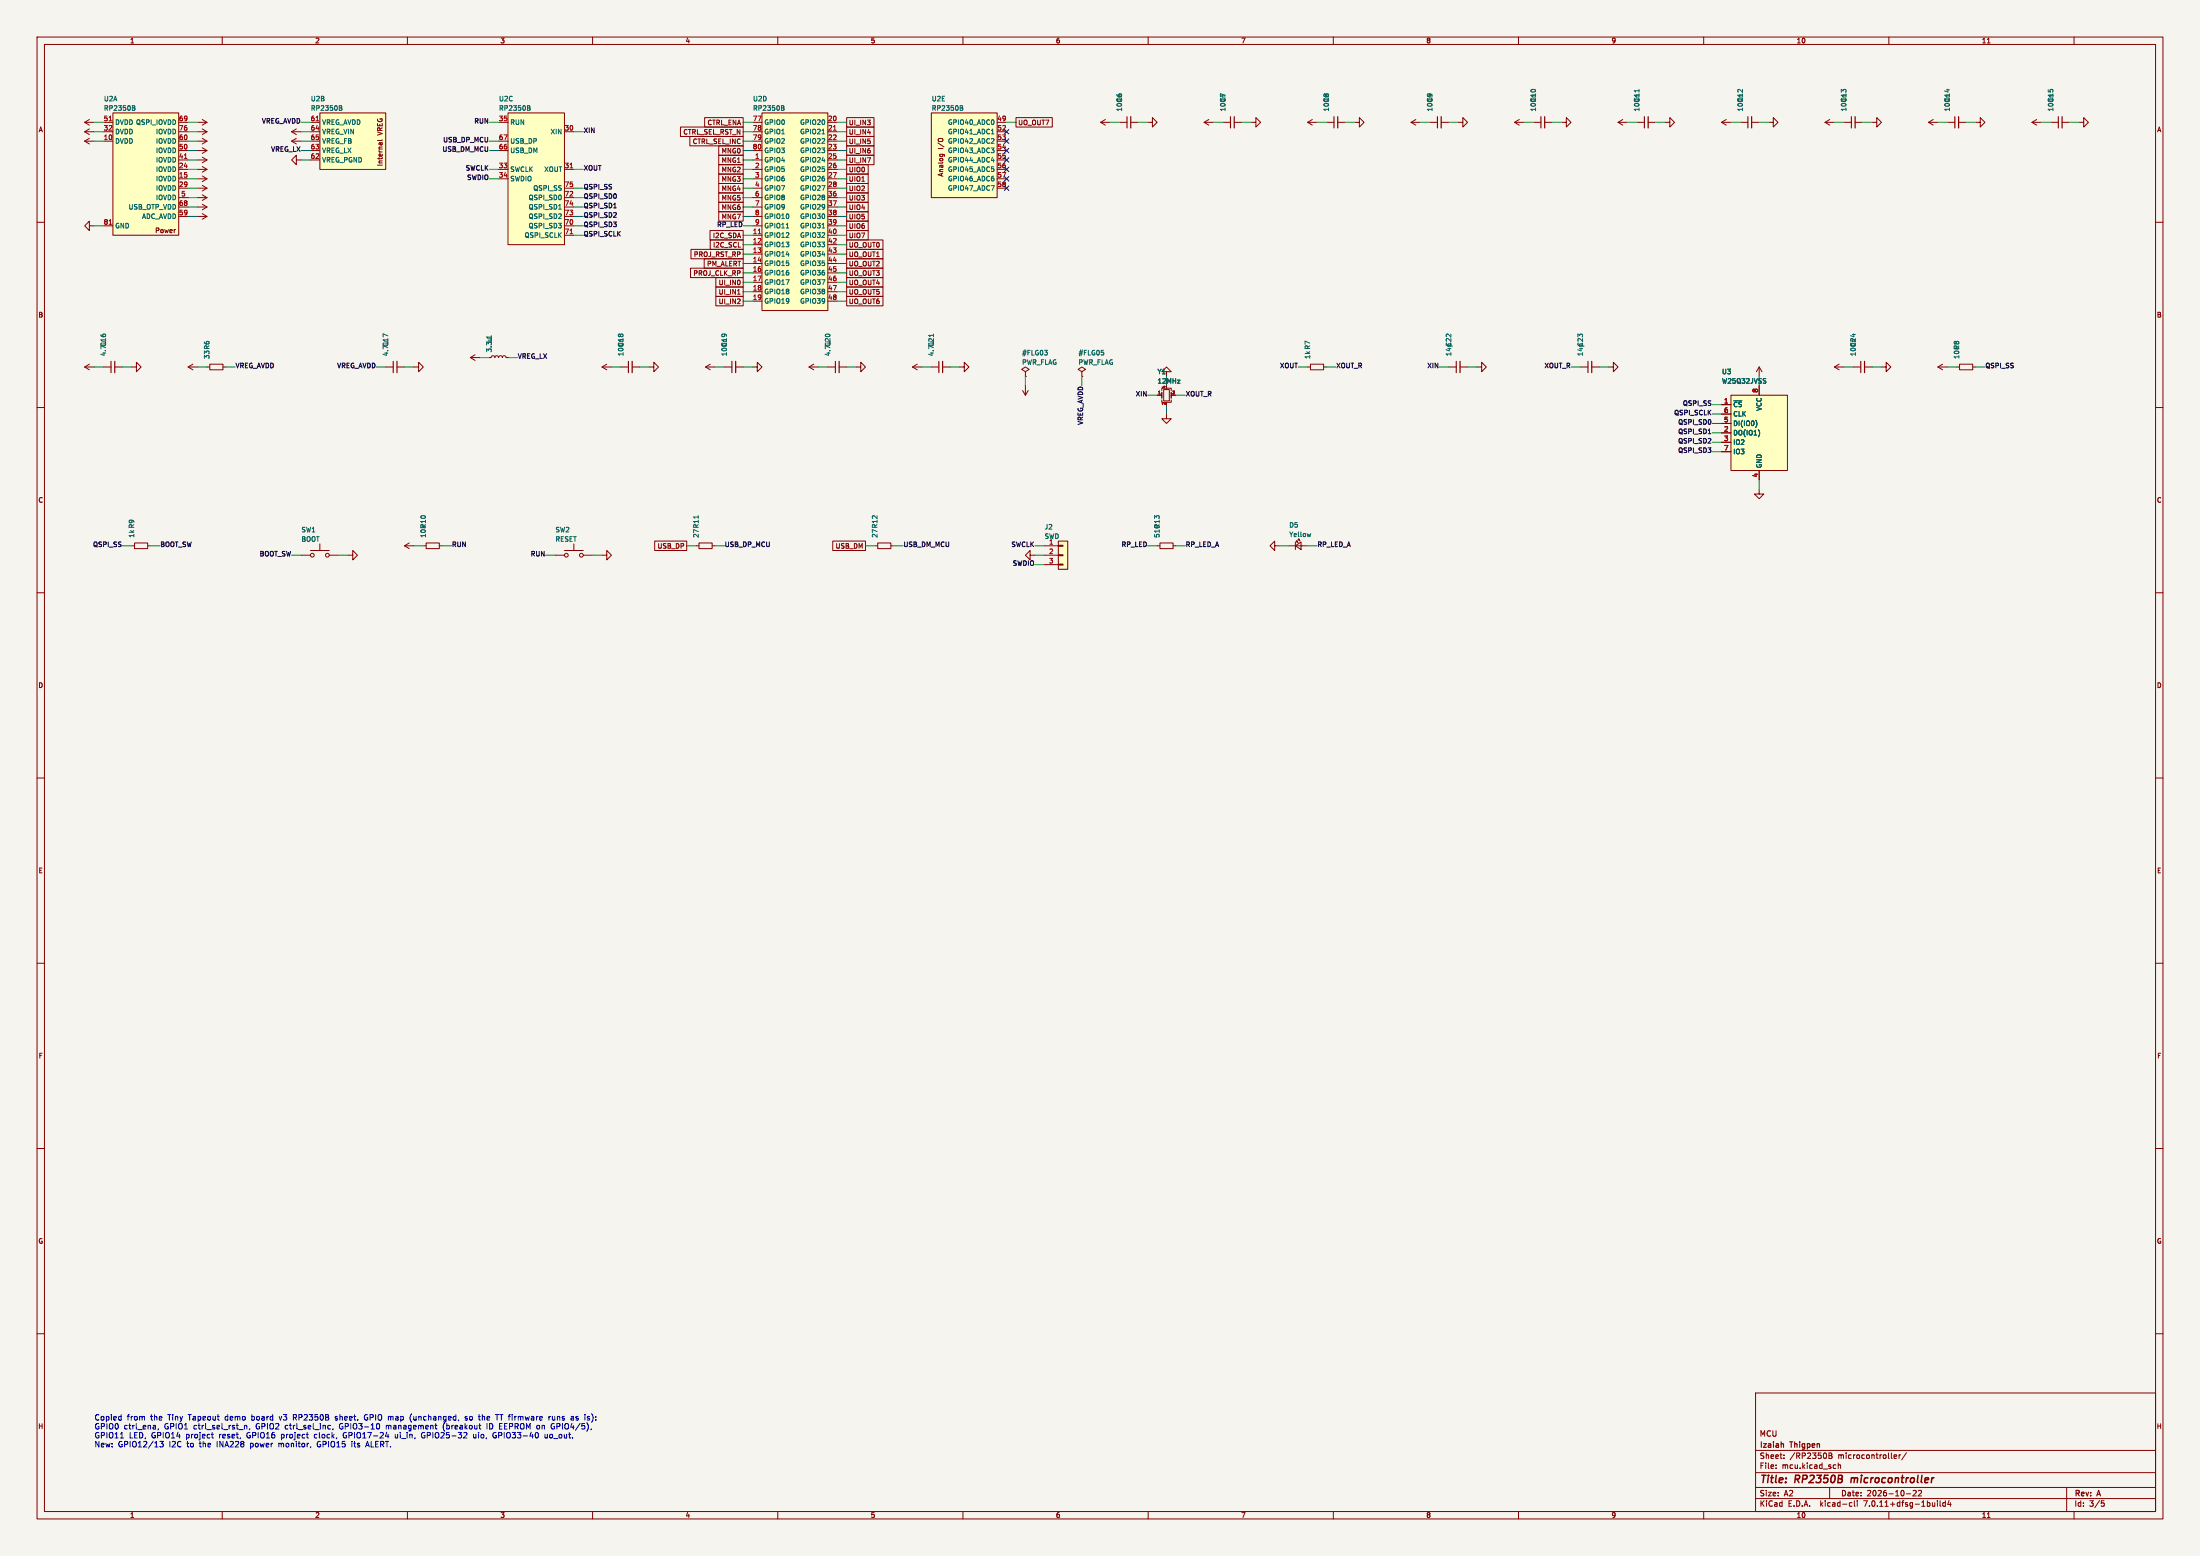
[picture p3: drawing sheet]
<svg xmlns="http://www.w3.org/2000/svg" width="594mm" height="420mm" viewBox="0 0 594 420" stroke-linecap="round" stroke-linejoin="round" font-family="sans-serif">
<path d="M0 0h594v420h-594z" fill="#f5f4ef" stroke="#f5f4ef" stroke-width=".27"/>
<g fill="none" stroke="#840000" stroke-width=".27">
<path d="M10 10h574v400h-574zM12 12h570v396h-570zM60 10v2M110 10v2M160 10v2M210 10v2M260 10v2M310 10v2M360 10v2M410 10v2M460 10v2M510 10v2"/>
<path d="M536.6 11.6h.7M560 10v2M22.9 33h2.5M22.9 35.6h2.5M22.9 38.1h2.5M22.9 38.1l1.2 .8M22.9 33l1.2 .8M22.9 35.6l1.2 .7M24.1 37.3l-1.2 .8M24.1 32.3l-1.2 .7M24.1 34.8l-1.2 .8M27.9 33h2.6"/>
<path d="M27.9 35.6h2.6M27.9 38.1h2.6M30.5 30.5h17.8v33h-17.8zM48.3 33h2.5M48.3 35.6h2.5M48.3 38.1h2.5M53.3 33h2.6M53.3 35.6h2.6M53.3 38.1h2.6M54.6 34.8l1.3 .8M54.6 37.3l1.3 .8M54.6 32.3l1.3 .7"/>
<path d="M54.6 39.9l1.3 .7M55.9 35.6l-1.3 .7M55.9 38.1l-1.3 .8M55.9 33l-1.3 .8M78.7 35.6h2.6M78.7 38.1h2.6M78.7 35.6l1.3 .7M78.7 38.1l1.3 .8M80 34.8l-1.3 .8M80 37.3l-1.3 .8M83.8 33h2.6M83.8 35.6h2.6"/>
<path d="M83.8 38.1h2.6M86.4 30.5h17.7v15.2h-17.7zM102.7 38.5v.2M103.1 38.5l.1 .2M103.2 38.5h-.7l-.2 .2M103.2 37.7l-.2 .2h-1.1M134.6 33h2.6M134.6 38.1h2.6M137.2 30.5h15.2v35.5h-15.2zM152.4 35.6h2.5M183.7 34.3h17v2.5h-17zM186.3 36.8h14.4v2.6h-14.4z"/>
<path d="M190.3 31.8h10.4v2.5h-10.4zM194.1 39.4h6.6v2.5h-6.6zM203.2 33h2.5M203.2 35.6h2.5M203.2 38.1h2.5M205.7 30.5h17.8v53.3h-17.8zM223.5 33h2.6M223.5 35.6h2.6M223.5 38.1h2.6M228.6 39.4h7.4v2.5h-7.4zM228.6 31.8h7.4v2.5h-7.4zM228.6 34.3h7.4v2.5h-7.4z"/>
<path d="M228.6 36.8h7.4v2.6h-7.4zM251.5 30.5h17.7v22.8h-17.7zM253.5 37.4h.9M269.2 33h2.6M269.2 35.6h2.6M269.2 38.1h2.6M274.3 31.8h9.8v2.5h-9.8zM297.2 33h2.5M297.2 33l1.2 .8M298.4 32.3l-1.2 .7M302.3 33h2M305.3 33h2"/>
<path d="M309.9 33h1.2v-1.2l1.3 1.2-1.3 1.3v-1.3M325.1 33h2.6M325.1 33l1.3 .8M326.4 32.3l-1.3 .7M330.2 33h2M333.2 33h2.1M337.8 33h1.3v-1.2l1.3 1.2-1.3 1.3v-1.3M353.1 33h2.5M353.1 33l1.2 .8M354.3 32.3l-1.2 .7M358.1 33h2.1M361.2 33h2"/>
<path d="M365.8 33h1.2v-1.2l1.3 1.2-1.3 1.3v-1.3M381 33h2.5M381 33l1.3 .8M382.3 32.3l-1.3 .7M386.1 33h2M389.1 33h2.1M393.7 33h1.3v-1.2l1.2 1.2-1.2 1.3v-1.3M408.9 33l1.3 .8M408.9 33h2.6M410.2 32.3l-1.3 .7M414 33h2.1M417.1 33h2"/>
<path d="M421.6 33h1.3v-1.2l1.3 1.2-1.3 1.3v-1.3M436.9 33h2.5M436.9 33l1.2 .8M438.1 32.3l-1.2 .7M442 33h2M445 33h2M449.6 33h1.2v-1.2l1.3 1.2-1.3 1.3v-1.3M464.8 33h2.6M464.8 33l1.3 .8M466.1 32.3l-1.3 .7M469.9 33h2M472.9 33h2.1"/>
<path d="M477.5 33h1.3v-1.2l1.3 1.2-1.3 1.3v-1.3M492.8 33h2.5M492.8 33l1.2 .8M494 32.3l-1.2 .7M497.8 33h2.1M500.9 33h2M505.5 33h1.2v-1.2l1.3 1.2-1.3 1.3v-1.3M520.7 33h2.5M520.7 33l1.3 .8M522 32.3l-1.3 .7M525.8 33h2M528.8 33h2.1"/>
<path d="M533.4 33h1.3v-1.2l1.2 1.2-1.2 1.3v-1.3M548.6 33h2.6M548.6 33l1.3 .8M549.9 32.3l-1.3 .7M553.7 33h2.1M556.8 33h2M561.3 33h1.3v-1.2l1.3 1.2-1.3 1.3v-1.3M10 60h2M48.3 43.2h2.5M48.3 45.7h2.5M48.3 40.6h2.5M48.3 48.3h2.5"/>
<path d="M48.3 50.8h2.5M48.3 53.3h2.5M48.3 55.9h2.5M48.3 58.4h2.5M53.3 43.2h2.6M53.3 45.7h2.6M53.3 40.6h2.6M53.3 48.3h2.6M53.3 50.8h2.6M53.3 53.3h2.6M53.3 55.9h2.6M53.3 58.4h2.6"/>
<path d="M54.6 57.7l1.3 .7M54.6 55.1l1.3 .8M54.6 52.6l1.3 .7M54.6 50l1.3 .8M54.6 45l1.3 .7M54.6 47.5l1.3 .8M54.6 42.4l1.3 .8M55.9 58.4l-1.3 .8M55.9 55.9l-1.3 .7M55.9 53.3l-1.3 .8M55.9 50.8l-1.3 .8M55.9 45.7l-1.3 .8"/>
<path d="M55.9 48.3l-1.3 .7M55.9 43.2l-1.3 .7M55.9 40.6l-1.3 .8M80 43.2v-1.3l-1.3 1.3 1.3 1.3v-1.3h1.3M83.8 43.2h2.6M83.8 40.6h2.6M134.6 45.7h2.6M134.6 40.6h2.6M134.6 48.3h2.6M152.4 45.7h2.5M152.4 50.8h2.5M152.4 53.3h2.5"/>
<path d="M152.4 55.9h2.5M152.4 58.4h2.5M194.1 47h6.6v2.5h-6.6zM194.1 49.5h6.6v2.6h-6.6zM194.1 52.1h6.6v2.5h-6.6zM194.1 44.5h6.6v2.5h-6.6zM194.1 54.6h6.6v2.6h-6.6zM194.1 41.9h6.6v2.6h-6.6zM194.1 57.2h6.6v2.5h-6.6zM203.2 43.2h2.5M203.2 45.7h2.5M203.2 40.6h2.5"/>
<path d="M203.2 48.3h2.5M203.2 50.8h2.5M203.2 53.3h2.5M203.2 55.9h2.5M203.2 58.4h2.5M223.5 43.2h2.6M223.5 45.7h2.6M223.5 40.6h2.6M223.5 48.3h2.6M223.5 50.8h2.6M223.5 53.3h2.6M223.5 55.9h2.6"/>
<path d="M223.5 58.4h2.6M228.6 49.5h5.8v2.6h-5.8zM228.6 47h5.8v2.5h-5.8zM228.6 52.1h5.8v2.5h-5.8zM228.6 54.6h5.8v2.6h-5.8zM228.6 57.2h5.8v2.5h-5.8zM228.6 59.7h5.8v2.5h-5.8zM228.6 41.9h7.4v2.6h-7.4zM228.6 44.5h5.8v2.5h-5.8zM253.7 41.7h1.1l.2 .2M253.8 41.7l-.1 .3M254.5 41.7l.1 .3"/>
<path d="M269.2 43.2h2.6M269.2 45.7h2.6M269.2 40.6h2.6M269.2 48.3h2.6M269.2 50.8h2.6M582 60h2M24.1 61v-1.3l-1.2 1.3 1.2 1.2v-1.2h1.3M27.9 61h2.6M152.4 63.5h2.5M152.4 61h2.5M186.4 72.4h14.3v2.5h-14.3zM186.6 67.3h14.1v2.6h-14.1z"/>
<path d="M190.1 69.9h10.6v2.5h-10.6zM191.7 62.2h9v2.6h-9zM191.8 64.8h8.9v2.5h-8.9zM193.3 74.9h7.4v2.6h-7.4zM193.3 77.5h7.4v2.5h-7.4zM199.1 79.4h.7M203.2 63.5h2.5M203.2 66h2.5M203.2 68.6h2.5M203.2 71.1h2.5M203.2 73.7h2.5M203.2 76.2h2.5"/>
<path d="M203.2 78.7h2.5M203.2 61h2.5M223.5 63.5h2.6M223.5 66h2.6M223.5 68.6h2.6M223.5 71.1h2.6M223.5 73.7h2.6M223.5 76.2h2.6M223.5 78.7h2.6M223.5 61h2.6M228.6 74.9h9.8v2.6h-9.8zM228.6 62.2h5.8v2.6h-5.8z"/>
<path d="M228.6 64.8h9.8v2.5h-9.8zM228.6 67.3h9.8v2.6h-9.8zM228.6 77.5h9.8v2.5h-9.8zM228.6 72.4h9.8v2.5h-9.8zM228.6 69.9h9.8v2.5h-9.8zM22.9 99.1h2.5M22.9 99.1l1.2 .7M24.1 98.3l-1.2 .8M27.9 99.1h2.1M31 99.1h2M35.6 99.1h1.2v-1.3l1.3 1.3-1.3 1.2v-1.2M50.8 99.1l1.3 .7"/>
<path d="M50.8 99.1h2.5M52.1 98.3l-1.3 .8M55.9 99.1h.7M56.6 98.3h3.6v1.5h-3.6zM60.2 99.1h.8M104.1 99.1h2.1M107.2 99.1h2M111.8 99.1h1.2v-1.3l1.3 1.3-1.3 1.2v-1.2M127 96.5l1.3 .8M127 96.5h2.5M128.3 95.8l-1.3 .7M132.1 96.5h.5l.1-.3 .4-.2 .3 .1 .2 .4 .2-.3 .3-.2 .4 .1 .1 .4 .2-.3 .3-.2 .4 .1 .1 .4 .2-.3 .3-.2 .4 .1 .2 .4h.5"/>
<path d="M162.6 99.1h2.5M162.6 99.1l1.2 .7M163.8 98.3l-1.2 .8M167.6 99.1h2.1M170.7 99.1h2M175.3 99.1h1.2v-1.3l1.3 1.3-1.3 1.2v-1.2M190.5 99.1h2.5M190.5 99.1l1.3 .7M191.8 98.3l-1.3 .8M193.3 80h7.4v2.6h-7.4zM195.6 99.1h2M198.6 99.1h2.1"/>
<path d="M203.2 99.1h1.3v-1.3l1.2 1.3-1.2 1.2v-1.2M203.2 81.3h2.5M218.4 99.1h2.6M218.4 99.1l1.3 .7M219.7 98.3l-1.3 .8M223.5 99.1h2.1M223.5 81.3h2.6M226.6 99.1h2M228.6 80h9.8v2.6h-9.8zM231.1 99.1h1.3v-1.3l1.3 1.3-1.3 1.2v-1.2M246.4 99.1h2.5M246.4 99.1l1.2 .7"/>
<path d="M247.6 98.3l-1.2 .8M251.5 99.1h2M254.5 99.1h2M259.1 99.1h1.2v-1.3l1.3 1.3-1.3 1.2v-1.2M353.1 99.1h.7M353.8 98.3h3.6v1.5h-3.6zM357.4 99.1h.7M391.2 99.1h2M394.2 99.1h2M398.8 99.1h1.2v-1.3l1.3 1.3-1.3 1.2v-1.2M426.7 99.1h2.1M429.8 99.1h2"/>
<path d="M434.3 99.1h1.3v-1.3l1.3 1.3-1.3 1.2v-1.2M475 99.1l-.8 1.2M475 99.1v2.5M475 99.1l.7 1.2M495.3 99.1h2.5M495.3 99.1l1.3 .7M496.6 98.3l-1.3 .8M500.4 99.1h2M503.4 99.1h2.1M508 99.1h1.3v-1.3l1.2 1.3-1.2 1.2v-1.2M523.2 99.1h2.6M523.2 99.1l1.3 .7"/>
<path d="M524.5 98.3l-1.3 .8M528.3 99.1h.8M529.1 98.3h3.5v1.5h-3.5zM532.6 99.1h.8M10 110h2M276.1 105.4l.8 1.3M276.9 100.3l1-.6-1-.6-1.1 .6 1.1 .6v1.3M276.9 101.6h.1M276.9 104.1v2.6M277.6 105.4l-.7 1.3M292.1 100.3l1-.6-1-.6-1 .6 1 .6v1.3M292.1 101.6h.1"/>
<path d="M312.4 106.7h1.3M313.7 108v.6h2.5v-.6M313.7 105.4v-.6h2.5v.6M314.2 105.2h1.5v3h-1.5zM315 111.8v1.2h1.2l-1.2 1.3-1.3-1.3h1.3M315 100.3h1.2l-1.2-1.2-1.3 1.2h1.3v1.3M316.2 106.7h1.3M464.8 109.2h2.6M464.8 116.8h2.6M464.8 119.4h2.6M464.8 114.3h2.6M464.8 111.8h2.6"/>
<path d="M467.4 106.7h15.2v20.3h-15.2zM475 104.1v2.6M582 110h2M464.8 121.9h2.6M475 132.1v1.3h1.2l-1.2 1.2-1.3-1.2h1.3M475 127v2.5M10 160h2M35.6 147.3h.7M36.3 146.6h3.6v1.5h-3.6zM39.9 147.3h.7M81.3 149.9h2.5M83.8 148.6h5.1"/>
<path d="M86.4 146.8v1.8M88.9 149.9h2.5M94 149.9h1.2v-1.3l1.3 1.3-1.3 1.2v-1.2M109.2 147.3h2.6M109.2 147.3l1.3 .8M110.5 146.6l-1.3 .7M114.3 147.3h.8M115.1 146.6h3.5v1.5h-3.5zM118.6 147.3h.8M149.9 149.9h2.5M152.4 148.6h5.1M154.9 146.8v1.8"/>
<path d="M157.5 149.9h2.5M162.6 149.9h1.2v-1.3l1.3 1.3-1.3 1.2v-1.2M176.8 146.1h8.6v2.5h-8.6zM188 147.3h.7M188.7 146.6h3.6v1.5h-3.6zM192.3 147.3h.7M224.8 146.1h8.9v2.5h-8.9zM236.2 147.3h.8M237 146.6h3.5v1.5h-3.5zM240.5 147.3h.8M278.1 149.9v-1.3l-1.2 1.3 1.2 1.2v-1.2h1.3M281.9 147.3h3.8"/>
<path d="M281.9 149.9h3.8M281.9 152.4h3.8M285.7 152.3h1.3v.2h-1.3zM285.7 149.7h1.3v.3h-1.3zM285.7 147.2h1.3v.2h-1.3zM285.7 146.1h2.6v7.6h-2.6zM312.4 147.3h.8M313.2 146.6h3.5v1.5h-3.5zM316.7 147.3h.8M344.2 147.3v-1.2l-1.3 1.2 1.3 1.3v-1.3h1.2M348 147.3h5.1M349.8 147.3l1.5-1v2z"/>
<path d="M349.8 146.3v2M350 146.3v-.2h.3h-.3l.5 .5M350.5 145.8v-.3h.3h-.3l.5 .6M582 160h2M10 210h2M582 210h2M10 260h2M582 260h2M10 310h2M582 310h2M10 360h2M474 376h108v32h-108z"/>
<path d="M582 360h2M474 397.5h108M474 391.5h108M479.5 396.2v.2M479.5 395.4v.2M481.7 393.5v.2M481.7 392.7v.2M493.8 392.2h.5l.3 .3-.3 .4 .3 .1 .1 .4-.3 .3h-.6zM493.8 392.9h.5M495.2 395.4h.5M495.7 396.3l-.5 .1M496.3 395.5l.6-.1 .1 1"/>
<path d="M496.3 394.9v1.5M511.4 393.2l.7-.2-.1-.3h-.4l-.2 .2 .1 .7h.5M512.7 392.7v1M513.2 392.7l-.5 .3M514.7 392.1l-1.2 1.9M60 408v2M110 408v2M160 408v2M210 408v2M260 408v2M310 408v2M360 408v2"/>
<path d="M410 408v2M460 408v2M474 404.5h108M474 401.5h108M494 401.5v3M499.6 405.6h.4M500 406.5l-.4 .1M500.7 405.1v1.3l.2 .2M501.5 405.1v.1M501.5 405.6v1M510 408v2M514.7 403.2h1.2"/>
<path d="M516.5 402.4l.6-.1 .3 .4-.9 1.1h.9M518 402.4l.5-.1 .3 .4-.9 1.1h.9M523.1 405.1v.1M523.1 405.6v1M523.8 405.1v1.3l.2 .2M525.2 405.6h-.4l-.3 .3 .2 .6h.5M525.2 405.1v1.5M526.2 405l-.3 1.1h.9M526.6 405.6v1M536.6 409.6h.7M558 401.5v6.5M560 408v2"/>
<path d="M567.4 405.1h.7M567.5 405.6h.4l.3 .3-.2 .6-.5 .1"/>
<circle cx="84.3" cy="149.9" r=".51"/>
<circle cx="88.4" cy="149.9" r=".51"/>
<circle cx="152.9" cy="149.9" r=".51"/>
<circle cx="157" cy="149.9" r=".51"/>
</g>
<path d="M499.9 398.9l-.2 1.3" fill="none" stroke="#840000" stroke-width=".4"/>
<g fill="none" stroke="#840000" stroke-width=".3">
<path d="M304.3 31.5v3M332.2 31.5v3M360.2 31.5v3M388.1 31.5v3M416.1 31.5v3M444 31.5v3M471.9 31.5v3M499.9 31.5v3M527.8 31.5v3M555.8 31.5v3M30 97.5v3.1M106.2 97.5v3.1"/>
<path d="M169.7 97.5v3.1M197.6 97.5v3.1M225.6 97.5v3.1M253.5 97.5v3.1M393.2 97.5v3.1M428.8 97.5v3.1M502.4 97.5v3.1M481.3 389.7l.3 .2v.8"/>
</g>
<g fill="none" stroke="#840000" stroke-width=".33">
<path d="M305.3 31.5v3M333.2 31.5v3M361.2 31.5v3M389.1 31.5v3M417.1 31.5v3M445 31.5v3M472.9 31.5v3M500.9 31.5v3M528.8 31.5v3M556.8 31.5v3M31 97.5v3.1M107.2 97.5v3.1"/>
<path d="M170.7 97.5v3.1M198.6 97.5v3.1M226.6 97.5v3.1M254.5 97.5v3.1M394.2 97.5v3.1M429.8 97.5v3.1M503.4 97.5v3.1"/>
</g>
<g fill="#ffffc2" stroke="#ffffc2" stroke-width=".27">
<path d="M467.4 106.7h15.2v20.3h-15.2z"/>
<path d="M285.7 146.1h2.6v7.6h-2.6z"/>
<path d="M205.7 30.5h17.8v53.3h-17.8z"/>
<path d="M251.5 30.5h17.7v22.8h-17.7z"/>
<path d="M137.2 30.5h15.2v35.5h-15.2z"/>
<path d="M86.4 30.5h17.7v15.2h-17.7z"/>
<path d="M30.5 30.5h17.8v33h-17.8z"/>
</g>
<g fill="none" stroke="#006464" stroke-width=".27">
<path d="M35.7 28.5l.6 .1 .1 .3-.2 .2M35.7 29.1h.5M36.2 29.1l.3 .3-.1 .3-.7 .1M91.6 28.5l.6 .1 .1 .3-.3 .2M91.6 29.1h.4M92 29.1l.3 .3v.3l-.7 .1M142.4 28.5l.6 .1 .1 .3-.3 .2M142.4 29.1h.4M142.8 29.1l.3 .3v.3l-.7 .1M211 28.5l.6 .1 .1 .3-.3 .2M211 29.1h.4M211.4 29.1l.3 .3v.3l-.7 .1"/>
<path d="M221.9 36.1h.8M259.3 28.5l.6 .1v.3l-.2 .2M259.3 29.1h.4M259.7 29.1l.3 .3-.1 .3-.6 .1M267.7 36.1h.7M442.5 24.1v.8M150.8 56.5h.7M212.3 61.5h.7M221.9 61.5h.8M252 90.2v.7M474.1 113.5a1.49 1.49 0 0 1 0 1.8M475 116.5v.9"/>
<path d="M476.6 102.2h.2M476.7 103v.3M188.5 139.2v.7M353.9 144l-.2 .9"/>
</g>
<path d="M29.5 32.6h.7M85.3 32.6h.8M225 35.1h.8M49.8 42.8h.7M153.9 45.3h.7M29.5 60.5h.7M153.9 63.1h.7M204.7 63.1h.7" fill="none" stroke="#a90000" stroke-width=".27"/>
<path d="M313.7 105.9v1.5M316.2 105.9v1.5" fill="none" stroke="#840000" stroke-width=".38"/>
<path d="M165.7 56.1h.7M461.2 117.1h.7" fill="none" stroke="#0f0f0f" stroke-width=".27"/>
<g fill="none" stroke="#0000c2" stroke-width=".27">
<path d="M32.5 388.1h.9M32.6 382.3l.1 .1M32.7 381.8v1.5M32.7 383.2l-.1 .1M41.9 384.8l.1 .9M42 385.7h-.1M42 385.1l-.1 .1M42.8 385.7l-.2 .2M44.1 389.1l-.5 .5 .4 .2v.6l-.2 .2-.7-.2M57.3 387.9l.3 .2M66 384.7v1M66 384.9l.6-.1v.9"/>
<path d="M67.4 385.7l-.1 .2M75.3 389.6v1M75.4 382.3l.3 1M75.4 389.6l-.1 .1M79.2 382.6h.6M79.8 381.8h-.6v1.5M84.9 387.3v.7M85.7 389.4l-.1 .5 .3 .6M88.8 384.7l.4 .1M89.2 385.7h-.4M89.9 385.7l-.1 .2M90.5 383.2l.4 .1"/>
<path d="M90.9 382.3l-.4 .2 .1 .2 .3 .1M92.8 386.9l-.2 .6 .3 .6M95 389.6v1M98.7 390.6l.5-1.5 .5 1.5M98.9 390.1h.7M99.1 381.8a.75 .75 0 0 0-.8 .7 .75 .75 0 0 0 .7 .8M102.5 384.8l-.1 .6-.3 .3M104.1 387.6h.9M104.3 384.7v1M104.4 384.8l-.1 .1M104.8 387.1v1M106.7 387.1v.8l.4 .2"/>
<path d="M110.8 383.2l.3 .7M111.1 381.6l-.3 .6M113.8 387.3l.1 .6 .5 .2M117.7 385.7h.3M119.7 384.7l-.1 .6 .3 .7M126.1 382.4l-.3-.1-.2 .2v.2l.5 .2v.3h-.5M127.9 387.1v1l.6-.1M128.5 387.1v1M129.4 381.8v1.3M130.2 381.8v1.5M130.4 382.3l-.2 .2M131.5 384.2v1.5"/>
<path d="M133.2 386.9a.7 .7 0 0 0-.1 .9 .7 .7 0 0 0 .9 .2M133.7 387.5h.3M134.9 381.8h.9M147.1 387.1l.1 1 .6-.1M147.8 387.1v1M148.2 382.3v1M148.6 382.3l-.4 .3M149.1 384.3h.5M149.1 382.3l.1 .9h.6M149.4 385.1h.3M149.7 385.6l-.6 .1M149.8 382.3v1"/>
<path d="M155.5 383.2h.6M156.1 382.4l-.4-.1-.2 .2 .1 .2 .5 .2M157.9 381.8v.1M157.9 381.8l.1 .1M157.9 381.8v.2M159.7 381.6l.2 .3M159.9 383.6l-.2 .3"/>
</g>
<g fill="none" stroke="#009600" stroke-width=".27">
<path d="M25.4 33h2.5M25.4 38.1h2.5M25.4 35.6h2.5M50.8 33h2.5M50.8 38.1h2.5M50.8 35.6h2.5M81.3 33h2.5M81.3 38.1h2.5M81.3 35.6h2.5M132.1 33h2.5M132.1 38.1h2.5M154.9 35.6h2.6"/>
<path d="M200.7 33h2.5M200.7 38.1h2.5M200.7 35.6h2.5M226.1 33h2.5M226.1 38.1h2.5M226.1 35.6h2.5M271.8 33h2.5M299.7 33h2.6M307.3 33h2.6M327.7 33h2.5M335.3 33h2.5M355.6 33h2.5"/>
<path d="M363.2 33h2.6M383.5 33h2.6M391.2 33h2.5M411.5 33h2.5M419.1 33h2.5M439.4 33h2.6M447 33h2.6M467.4 33h2.5M475 33h2.5M495.3 33h2.5M502.9 33h2.6M523.2 33h2.6"/>
<path d="M530.9 33h2.5M551.2 33h2.5M558.8 33h2.5M50.8 40.6h2.5M50.8 48.3h2.5M50.8 43.2h2.5M50.8 45.7h2.5M50.8 53.3h2.5M50.8 50.8h2.5M50.8 55.9h2.5M50.8 58.4h2.5M81.3 40.6h2.5"/>
<path d="M81.3 43.2h2.5M132.1 40.6h2.5M132.1 48.3h2.5M132.1 45.7h2.5M154.9 45.7h2.6M154.9 53.3h2.6M154.9 50.8h2.6M154.9 55.9h2.6M154.9 58.4h2.6M200.7 40.6h2.5M200.7 48.3h2.5M200.7 43.2h2.5"/>
<path d="M200.7 45.7h2.5M200.7 53.3h2.5M200.7 50.8h2.5M200.7 55.9h2.5M200.7 58.4h2.5M226.1 40.6h2.5M226.1 48.3h2.5M226.1 43.2h2.5M226.1 45.7h2.5M226.1 53.3h2.5M226.1 50.8h2.5M226.1 55.9h2.5"/>
<path d="M226.1 58.4h2.5M25.4 61h2.5M154.9 61h2.6M154.9 63.5h2.6M200.7 68.6h2.5M200.7 71.1h2.5M200.7 73.7h2.5M200.7 76.2h2.5M200.7 78.7h2.5M200.7 61h2.5M200.7 66h2.5M200.7 63.5h2.5"/>
<path d="M226.1 68.6h2.5M226.1 71.1h2.5M226.1 73.7h2.5M226.1 76.2h2.5M226.1 78.7h2.5M226.1 61h2.5M226.1 66h2.5M226.1 63.5h2.5M25.4 99.1h2.5M33 99.1h2.6M53.3 99.1h2.6M61 99.1h2.5"/>
<path d="M101.6 99.1h2.5M109.2 99.1h2.6M129.5 96.5h2.6M137.2 96.5h2.5M165.1 99.1h2.5M172.7 99.1h2.6M193 99.1h2.6M200.7 99.1h2.5M200.7 81.3h2.5M221 99.1h2.5M226.1 81.3h2.5M228.6 99.1h2.5"/>
<path d="M248.9 99.1h2.6M256.5 99.1h2.6M350.5 99.1h2.6M358.1 99.1h2.6M388.6 99.1h2.6M396.2 99.1h2.6M424.2 99.1h2.5M431.8 99.1h2.5M497.8 99.1h2.6M505.5 99.1h2.5M525.8 99.1h2.5M533.4 99.1h2.5"/>
<path d="M276.9 101.6v2.5M292.1 101.6v2.5M309.9 106.7h2.5M315 101.6v2.5M315 109.2v2.6M317.5 106.7h2.5M462.3 109.2h2.5M462.3 114.3h2.5M462.3 111.8h2.5M462.3 116.8h2.5M462.3 119.4h2.5M475 101.6v2.5"/>
<path d="M462.3 121.9h2.5M475 129.5v2.6M33 147.3h2.6M40.6 147.3h2.6M78.7 149.9h2.6M91.4 149.9h2.6M111.8 147.3h2.5M119.4 147.3h2.5M147.3 149.9h2.6M160 149.9h2.6M185.4 147.3h2.6M193 147.3h2.6"/>
<path d="M233.7 147.3h2.5M241.3 147.3h2.5M279.4 152.4h2.5M279.4 149.9h2.5M279.4 147.3h2.5M309.9 147.3h2.5M317.5 147.3h2.5M345.4 147.3h2.6M353.1 147.3h2.5"/>
</g>
<g fill="none" stroke="#000084" stroke-width=".27">
<path d="M271.2 35l1.2 1.2M271.2 37.5l1.2 1.2M272.4 35l-1.2 1.2M272.4 37.5l-1.2 1.2M271.2 47.7l1.2 1.2M271.2 50.2l1.2 1.2M271.2 40l1.2 1.2M271.2 42.6l1.2 1.2M271.2 45.1l1.2 1.2M272.4 47.7l-1.2 1.2M272.4 50.2l-1.2 1.2M272.4 40l-1.2 1.2"/>
<path d="M272.4 42.6l-1.2 1.2M272.4 45.1l-1.2 1.2"/>
</g>
<g font-size="2.8" fill="#840000">
<text x="475" y="400.9">Title:</text>
<text x="484.7" y="400.9">RP2350B</text>
<text x="500.6" y="400.9">microcontroller</text>
</g>
<g font-size="2.1" fill="#0000c2">
<text x="25.4" y="383.7">Copied</text>
<text x="34.3" y="383.7">from</text>
<text x="40.7" y="383.7">the</text>
<text x="45.5" y="383.7">Tiny</text>
<text x="51.2" y="383.7">Tapeout</text>
<text x="61.2" y="383.7">demo</text>
<text x="68.5" y="383.7">board</text>
<text x="76.1" y="383.7">v3</text>
<text x="80" y="383.7">RP2350B</text>
<text x="91.5" y="383.7">sheet.</text>
<text x="99.5" y="383.7">GPIO map</text>
<text x="112.1" y="383.7">(unchanged,</text>
<text x="127.2" y="383.7">so</text>
<text x="131.1" y="383.7">the</text>
<text x="135.9" y="383.7">TT firmware</text>
<text x="150.4" y="383.7">runs</text>
<text x="156.6" y="383.7">as</text>
<text x="160.5" y="383.7">is):</text>
<text x="25.4" y="386.1">GPIO0</text>
<text x="25.4" y="388.5">GPIO11</text>
<text x="33.4" y="386.1">ctrl_ena,</text>
<text x="34.8" y="388.5">LED, GPIO14</text>
<text x="44.4" y="386.1">GPIO1</text>
<text x="50.4" y="388.5">project</text>
<text x="52.4" y="386.1">ctrl_sel_rst_n,</text>
<text x="59.5" y="388.5">reset,</text>
<text x="67" y="388.5">GPIO16</text>
<text x="69.4" y="386.1">GPIO2</text>
<text x="76.5" y="388.5">project</text>
<text x="77.4" y="386.1">ctrl_sel_inc,</text>
<text x="85.6" y="388.5">clock,</text>
<text x="92.2" y="386.1">GPIO3-10</text>
<text x="93.5" y="388.5">GPIO17-24</text>
<text x="104.9" y="386.1">management</text>
<text x="107.7" y="388.5">ui_in,</text>
<text x="115" y="388.5">GPIO25-32</text>
<text x="120.4" y="386.1">(breakout</text>
<text x="129.1" y="388.5">uio,</text>
<text x="132.5" y="386.1">ID EEPROM on</text>
<text x="134.6" y="388.5">GPIO33-40</text>
<text x="148.7" y="388.5">uo_out.</text>
<text x="150.3" y="386.1">GPIO4/5),</text>
<text x="25.4" y="391">New:</text>
<text x="31.8" y="391">GPIO12/13</text>
<text x="45.7" y="391">I2C</text>
<text x="50.7" y="391">to</text>
<text x="54.2" y="391">the</text>
<text x="59" y="391">INA228</text>
<text x="68.1" y="391">power</text>
<text x="75.9" y="391">monitor,</text>
<text x="86.5" y="391">GPIO15</text>
<text x="96" y="391">its</text>
<text x="100" y="391">ALERT.</text>
</g>
<g font-size="2.1" fill="#840000">
<text x="475" y="388">MCU</text>
<text x="475" y="394">Sheet:</text>
<text x="475" y="391.2">Izaiah</text>
<text x="483.2" y="394">/RP2350B</text>
<text x="483.5" y="391.2">Thigpen</text>
<text x="496.3" y="394">microcontroller/</text>
<text x="475" y="396.7">File:</text>
<text x="481.1" y="396.7">mcu.kicad_sch</text>
<text x="475" y="406.9">KiCad</text>
<text x="475" y="404.1">Size:</text>
<text x="481.7" y="404.1">A2</text>
<text x="482.7" y="406.9">E.D.A.</text>
<text x="491.6" y="406.9">kicad-cli</text>
<text x="497" y="404.1">Date:</text>
<text x="503.5" y="406.9">7.0.11+dfsg-1build4</text>
<text x="504" y="404.1">2026-10-22</text>
<text x="560" y="404.3">Rev:</text>
<text x="560" y="406.9">Id:</text>
<text x="564.1" y="406.9">3/5</text>
<text x="566.4" y="404.3">A</text>
</g>
<g font-size="1.8" fill="#840000">
<text x="35" y="11.9">1</text>
<text x="85" y="11.9">2</text>
<text x="135" y="11.9">3</text>
<text x="185" y="11.9">4</text>
<text x="235" y="11.9">5</text>
<text x="285" y="11.9">6</text>
<text x="335" y="11.9">7</text>
<text x="385" y="11.9">8</text>
<text x="435" y="11.9">9</text>
<text x="485" y="11.9">10</text>
<text x="535" y="11.9">11</text>
<text x="10.3" y="35.9">A</text>
<text x="190.9" y="34">CTRL_ENA</text>
<text x="229.1" y="34">UI_IN3</text>
<text x="274.8" y="34">UO_OUT7</text>
<text x="582.3" y="35.9">A</text>
<text x="103.5" y="36.5" transform="rotate(-90 103.5 36.5)">VREG</text>
<text x="184.4" y="36.5">CTRL_SEL_RST_N</text>
<text x="186.9" y="39.1">CTRL_SEL_INC</text>
<text x="194.7" y="41.6">MNG0</text>
<text x="229.1" y="41.6">UI_IN6</text>
<text x="229.1" y="36.5">UI_IN4</text>
<text x="229.1" y="39.1">UI_IN5</text>
<text x="254.9" y="40.3" transform="rotate(-90 254.9 40.3)">I/O</text>
<text x="103.5" y="45" transform="rotate(-90 103.5 45)">Internal</text>
<text x="194.7" y="46.7">MNG2</text>
<text x="194.7" y="44.1">MNG1</text>
<text x="229.1" y="44.1">UI_IN7</text>
<text x="229.1" y="46.7">UIO0</text>
<text x="254.9" y="47.8" transform="rotate(-90 254.9 47.8)">Analog</text>
<text x="194.7" y="49.2">MNG3</text>
<text x="194.7" y="51.8">MNG4</text>
<text x="229.1" y="51.8">UIO2</text>
<text x="229.1" y="49.2">UIO1</text>
<text x="194.7" y="54.3">MNG5</text>
<text x="194.7" y="56.8">MNG6</text>
<text x="229.1" y="54.3">UIO3</text>
<text x="229.1" y="56.8">UIO4</text>
<text x="229.1" y="59.4">UIO5</text>
<text x="41.8" y="63.1">Power</text>
<text x="192.4" y="64.5">I2C_SDA</text>
<text x="229.1" y="64.5">UIO7</text>
<text x="229.1" y="61.9">UIO6</text>
<text x="187.2" y="69.5">PROJ_RST_RP</text>
<text x="192.4" y="67">I2C_SCL</text>
<text x="229.1" y="67">UO_OUT0</text>
<text x="229.1" y="69.5">UO_OUT1</text>
<text x="187.1" y="74.6">PROJ_CLK_RP</text>
<text x="190.8" y="72.1">PM_ALERT</text>
<text x="193.9" y="77.2">UI_IN0</text>
<text x="229.1" y="77.2">UO_OUT4</text>
<text x="229.1" y="74.6">UO_OUT3</text>
<text x="229.1" y="72.1">UO_OUT2</text>
<text x="193.9" y="82.2">UI_IN2</text>
<text x="193.9" y="79.7">UI_IN1</text>
<text x="229.1" y="82.2">UO_OUT6</text>
<text x="229.1" y="79.7">UO_OUT5</text>
<text x="10.3" y="85.9">B</text>
<text x="582.3" y="85.9">B</text>
<text x="10.3" y="135.9">C</text>
<text x="582.3" y="135.9">C</text>
<text x="177.4" y="148.3">USB_DP</text>
<text x="225.5" y="148.3">USB_DM</text>
<text x="10.3" y="185.9">D</text>
<text x="582.3" y="185.9">D</text>
<text x="10.3" y="235.9">E</text>
<text x="582.3" y="235.9">E</text>
<text x="10.3" y="285.9">F</text>
<text x="582.3" y="285.9">F</text>
<text x="10.3" y="335.9">G</text>
<text x="582.3" y="335.9">G</text>
<text x="10.2" y="385.9">H</text>
<text x="582.2" y="385.9">H</text>
<text x="35" y="409.9">1</text>
<text x="85" y="409.9">2</text>
<text x="135" y="409.9">3</text>
<text x="185" y="409.9">4</text>
<text x="235" y="409.9">5</text>
<text x="285" y="409.9">6</text>
<text x="335" y="409.9">7</text>
<text x="385" y="409.9">8</text>
<text x="435" y="409.9">9</text>
<text x="485" y="409.9">10</text>
<text x="535" y="409.9">11</text>
</g>
<g font-size="1.8" fill="#006464">
<text x="27.9" y="27.5">U2A</text>
<text x="83.8" y="27.5">U2B</text>
<text x="134.6" y="27.5">U2C</text>
<text x="203.2" y="27.5">U2D</text>
<text x="251.5" y="27.5">U2E</text>
<text x="303.1" y="27.7" transform="rotate(-90 303.1 27.7)">C6</text>
<text x="331.1" y="27.7" transform="rotate(-90 331.1 27.7)">C7</text>
<text x="359" y="27.7" transform="rotate(-90 359 27.7)">C8</text>
<text x="386.9" y="27.7" transform="rotate(-90 386.9 27.7)">C9</text>
<text x="414.9" y="27.7" transform="rotate(-90 414.9 27.7)">C10</text>
<text x="442.8" y="27.7" transform="rotate(-90 442.8 27.7)">C11</text>
<text x="470.8" y="27.7" transform="rotate(-90 470.8 27.7)">C12</text>
<text x="498.7" y="27.7" transform="rotate(-90 498.7 27.7)">C13</text>
<text x="526.6" y="27.7" transform="rotate(-90 526.6 27.7)">C14</text>
<text x="554.6" y="27.7" transform="rotate(-90 554.6 27.7)">C15</text>
<text x="27.9" y="30.1">RP2350B</text>
<text x="31" y="33.9">DVDD QSPI_IOVDD</text>
<text x="83.8" y="30.1">RP2350B</text>
<text x="86.9" y="33.9">VREG_AVDD</text>
<text x="134.6" y="30.1">RP2350B</text>
<text x="137.7" y="33.9">RUN</text>
<text x="203.2" y="30.1">RP2350B</text>
<text x="206.2" y="33.9">GPIO0</text>
<text x="215.9" y="33.9">GPIO20</text>
<text x="251.5" y="30.1">RP2350B</text>
<text x="255.8" y="33.9">GPIO40_ADC0</text>
<text x="303.1" y="30.2" transform="rotate(-90 303.1 30.2)">100n</text>
<text x="331.1" y="30.2" transform="rotate(-90 331.1 30.2)">100n</text>
<text x="359" y="30.2" transform="rotate(-90 359 30.2)">100n</text>
<text x="386.9" y="30.2" transform="rotate(-90 386.9 30.2)">100n</text>
<text x="414.9" y="30.2" transform="rotate(-90 414.9 30.2)">100n</text>
<text x="442.8" y="30.2" transform="rotate(-90 442.8 30.2)">100n</text>
<text x="470.8" y="30.2" transform="rotate(-90 470.8 30.2)">100n</text>
<text x="498.7" y="30.2" transform="rotate(-90 498.7 30.2)">100n</text>
<text x="526.6" y="30.2" transform="rotate(-90 526.6 30.2)">100n</text>
<text x="554.6" y="30.2" transform="rotate(-90 554.6 30.2)">100n</text>
<text x="31" y="39">DVDD</text>
<text x="31" y="36.4">DVDD</text>
<text x="42" y="41.5">IOVDD</text>
<text x="42" y="39">IOVDD</text>
<text x="42" y="36.4">IOVDD</text>
<text x="86.9" y="41.5">VREG_LX</text>
<text x="86.9" y="36.4">VREG_VIN</text>
<text x="86.9" y="39">VREG_FB</text>
<text x="137.7" y="41.5">USB_DM</text>
<text x="137.7" y="39">USB_DP</text>
<text x="148.5" y="36.4">XIN</text>
<text x="206.2" y="36.4">GPIO1</text>
<text x="206.2" y="39">GPIO2</text>
<text x="206.2" y="41.5">GPIO3</text>
<text x="215.9" y="36.4">GPIO21</text>
<text x="215.9" y="39">GPIO22</text>
<text x="215.9" y="41.5">GPIO23</text>
<text x="255.8" y="36.4">GPIO41_ADC1</text>
<text x="255.8" y="39">GPIO42_ADC2</text>
<text x="255.8" y="41.5">GPIO43_ADC3</text>
<text x="42" y="46.6">IOVDD</text>
<text x="42" y="44">IOVDD</text>
<text x="86.9" y="44">VREG_PGND</text>
<text x="137.7" y="46.6">SWCLK</text>
<text x="146.9" y="46.6">XOUT</text>
<text x="206.2" y="44">GPIO4</text>
<text x="206.2" y="46.6">GPIO5</text>
<text x="215.9" y="44">GPIO24</text>
<text x="215.9" y="46.6">GPIO25</text>
<text x="255.8" y="44">GPIO44_ADC4</text>
<text x="255.8" y="46.6">GPIO45_ADC5</text>
<text x="42" y="49.1">IOVDD</text>
<text x="42" y="51.7">IOVDD</text>
<text x="137.7" y="49.1">SWDIO</text>
<text x="143.9" y="51.7">QSPI_SS</text>
<text x="206.2" y="49.1">GPIO6</text>
<text x="206.2" y="51.7">GPIO7</text>
<text x="215.9" y="49.1">GPIO26</text>
<text x="215.9" y="51.7">GPIO27</text>
<text x="255.8" y="49.1">GPIO46_ADC6</text>
<text x="255.8" y="51.7">GPIO47_ADC7</text>
<text x="34.6" y="56.7">USB_OTP_VDD</text>
<text x="38.2" y="59.3">ADC_AVDD</text>
<text x="42" y="54.2">IOVDD</text>
<text x="142.6" y="54.2">QSPI_SD0</text>
<text x="142.6" y="59.3">QSPI_SD2</text>
<text x="142.6" y="56.7">QSPI_SD1</text>
<text x="206.2" y="54.2">GPIO8</text>
<text x="206.2" y="56.7">GPIO9</text>
<text x="206.2" y="59.3">GPIO10</text>
<text x="215.9" y="54.2">GPIO28</text>
<text x="215.9" y="56.7">GPIO29</text>
<text x="215.9" y="59.3">GPIO30</text>
<text x="31" y="61.8">GND</text>
<text x="141.5" y="64.4">QSPI_SCLK</text>
<text x="142.6" y="61.8">QSPI_SD3</text>
<text x="206.2" y="64.4">GPIO12</text>
<text x="206.2" y="61.8">GPIO11</text>
<text x="215.9" y="61.8">GPIO31</text>
<text x="215.9" y="64.4">GPIO32</text>
<text x="206.2" y="66.9">GPIO13</text>
<text x="206.2" y="69.4">GPIO14</text>
<text x="206.2" y="72">GPIO15</text>
<text x="215.9" y="66.9">GPIO33</text>
<text x="215.9" y="69.4">GPIO34</text>
<text x="215.9" y="72">GPIO35</text>
<text x="206.2" y="74.5">GPIO16</text>
<text x="206.2" y="77.1">GPIO17</text>
<text x="215.9" y="74.5">GPIO36</text>
<text x="215.9" y="77.1">GPIO37</text>
<text x="206.2" y="79.6">GPIO18</text>
<text x="206.2" y="82.1">GPIO19</text>
<text x="215.9" y="79.6">GPIO38</text>
<text x="215.9" y="82.1">GPIO39</text>
<text x="28.8" y="93.7" transform="rotate(-90 28.8 93.7)">C16</text>
<text x="105" y="93.7" transform="rotate(-90 105 93.7)">C17</text>
<text x="132.9" y="95.2" transform="rotate(-90 132.9 95.2)">3.3u</text>
<text x="132.9" y="92.7" transform="rotate(-90 132.9 92.7)">L1</text>
<text x="168.5" y="93.7" transform="rotate(-90 168.5 93.7)">C18</text>
<text x="196.4" y="93.7" transform="rotate(-90 196.4 93.7)">C19</text>
<text x="224.4" y="93.7" transform="rotate(-90 224.4 93.7)">C20</text>
<text x="252.3" y="93.7" transform="rotate(-90 252.3 93.7)">C21</text>
<text x="501.2" y="93.7" transform="rotate(-90 501.2 93.7)">C24</text>
<text x="28.8" y="96.3" transform="rotate(-90 28.8 96.3)">4.7u</text>
<text x="56.7" y="97" transform="rotate(-90 56.7 97)">33 R6</text>
<text x="105" y="96.3" transform="rotate(-90 105 96.3)">4.7u</text>
<text x="168.5" y="96.3" transform="rotate(-90 168.5 96.3)">100n</text>
<text x="196.4" y="96.3" transform="rotate(-90 196.4 96.3)">100n</text>
<text x="224.4" y="96.3" transform="rotate(-90 224.4 96.3)">4.7u</text>
<text x="252.3" y="96.3" transform="rotate(-90 252.3 96.3)">4.7u</text>
<text x="275.9" y="96.1">#FLG03</text>
<text x="275.9" y="98.7">PWR_FLAG</text>
<text x="291.1" y="96.1">#FLG05</text>
<text x="291.1" y="98.7">PWR_FLAG</text>
<text x="312.4" y="101.2">Y1</text>
<text x="353.9" y="97" transform="rotate(-90 353.9 97)">1k R7</text>
<text x="392" y="96.3" transform="rotate(-90 392 96.3)">14pC22</text>
<text x="427.6" y="96.3" transform="rotate(-90 427.6 96.3)">14pC23</text>
<text x="464.8" y="101.2">U3</text>
<text x="501.2" y="96.3" transform="rotate(-90 501.2 96.3)">100n</text>
<text x="529.2" y="97" transform="rotate(-90 529.2 97)">10kR8</text>
<text x="312.4" y="103.7">12MHz</text>
<text x="464.8" y="103.7">W25Q32JVSS</text>
<text x="467.9" y="110.1">~{CS}</text>
<text x="467.9" y="112.6">CLK</text>
<text x="475.8" y="111" transform="rotate(-90 475.8 111)">VCC</text>
<text x="467.9" y="117.7">DO(IO1)</text>
<text x="467.9" y="115.2">DI(IO0)</text>
<text x="467.9" y="120.2">IO2</text>
<text x="467.9" y="122.8">IO3</text>
<text x="475.8" y="126.5" transform="rotate(-90 475.8 126.5)">GND</text>
<text x="81.3" y="143.9">SW1</text>
<text x="149.9" y="143.9">SW2</text>
<text x="282" y="143.1">J2</text>
<text x="348" y="142.6">D5</text>
<text x="36.4" y="145.3" transform="rotate(-90 36.4 145.3)">1k R9</text>
<text x="81.3" y="146.4">BOOT</text>
<text x="115.2" y="145.3" transform="rotate(-90 115.2 145.3)">10kR10</text>
<text x="149.9" y="146.4">RESET</text>
<text x="188.8" y="145.3" transform="rotate(-90 188.8 145.3)">27 R11</text>
<text x="237.1" y="145.3" transform="rotate(-90 237.1 145.3)">27 R12</text>
<text x="282" y="145.6">SWD</text>
<text x="283.1" y="147.1">1</text>
<text x="313.3" y="145.3" transform="rotate(-90 313.3 145.3)">510R13</text>
<text x="348" y="145.1">Yellow</text>
</g>
<g font-size="1.8" fill="#a90000">
<text x="27.9" y="35.3">32</text>
<text x="27.9" y="32.8">51</text>
<text x="48.2" y="32.8">69</text>
<text x="48.2" y="35.3">76</text>
<text x="83.8" y="32.8">61</text>
<text x="83.8" y="35.3">64</text>
<text x="134.6" y="32.8">35</text>
<text x="152.4" y="35.3">30</text>
<text x="203.2" y="32.8">77</text>
<text x="203.2" y="35.3">78</text>
<text x="223.5" y="32.8">20</text>
<text x="223.5" y="35.3">21</text>
<text x="269.2" y="32.8">49</text>
<text x="269.2" y="35.3">52</text>
<text x="27.9" y="37.8">10</text>
<text x="48.2" y="40.4">50</text>
<text x="48.2" y="37.8">60</text>
<text x="83.8" y="40.4">63</text>
<text x="83.8" y="37.8">65</text>
<text x="134.6" y="40.4">66</text>
<text x="134.6" y="37.8">67</text>
<text x="203.2" y="37.8">79</text>
<text x="203.2" y="40.4">80</text>
<text x="223.5" y="37.8">22</text>
<text x="223.5" y="40.4">23</text>
<text x="269.2" y="37.8">53</text>
<text x="269.2" y="40.4">54</text>
<text x="48.2" y="45.5">24</text>
<text x="48.2" y="42.9">41</text>
<text x="83.8" y="42.9">62</text>
<text x="134.6" y="45.5">33</text>
<text x="152.4" y="45.5">31</text>
<text x="203.8" y="42.9">1</text>
<text x="203.8" y="45.5">2</text>
<text x="223.5" y="42.9">25</text>
<text x="223.5" y="45.5">26</text>
<text x="269.2" y="42.9">55</text>
<text x="269.2" y="45.5">56</text>
<text x="48.2" y="48">15</text>
<text x="48.2" y="50.5">29</text>
<text x="48.8" y="53.1">5</text>
<text x="134.6" y="48">34</text>
<text x="152.4" y="53.1">72</text>
<text x="152.4" y="50.5">75</text>
<text x="203.8" y="48">3</text>
<text x="203.8" y="50.5">4</text>
<text x="203.8" y="53.1">6</text>
<text x="223.5" y="48">27</text>
<text x="223.5" y="50.5">28</text>
<text x="223.5" y="53.1">36</text>
<text x="269.2" y="48">57</text>
<text x="269.2" y="50.5">58</text>
<text x="48.2" y="58.2">59</text>
<text x="48.2" y="55.6">68</text>
<text x="152.4" y="58.2">73</text>
<text x="152.4" y="55.6">74</text>
<text x="203.8" y="55.6">7</text>
<text x="203.8" y="58.2">8</text>
<text x="223.5" y="55.6">37</text>
<text x="223.5" y="58.2">38</text>
<text x="27.9" y="60.7">81</text>
<text x="152.4" y="60.7">70</text>
<text x="152.4" y="63.2">71</text>
<text x="203.2" y="63.2">11</text>
<text x="203.2" y="65.8">12</text>
<text x="203.8" y="60.7">9</text>
<text x="223.5" y="60.7">39</text>
<text x="223.5" y="63.2">40</text>
<text x="223.5" y="65.8">42</text>
<text x="203.2" y="68.3">13</text>
<text x="203.2" y="70.9">14</text>
<text x="223.5" y="68.3">43</text>
<text x="223.5" y="70.9">44</text>
<text x="203.2" y="73.4">16</text>
<text x="203.2" y="75.9">17</text>
<text x="223.5" y="73.4">45</text>
<text x="223.5" y="75.9">46</text>
<text x="203.2" y="78.5">18</text>
<text x="203.2" y="81">19</text>
<text x="223.5" y="78.5">47</text>
<text x="223.5" y="81">48</text>
<text x="474.7" y="106.1" transform="rotate(-90 474.7 106.1)">8</text>
<text x="465.4" y="109">1</text>
<text x="465.4" y="111.5">6</text>
<text x="465.4" y="116.6">2</text>
<text x="465.4" y="119.1">3</text>
<text x="465.4" y="114">5</text>
<text x="465.4" y="121.7">7</text>
<text x="474.7" y="129" transform="rotate(-90 474.7 129)">4</text>
<text x="283.1" y="149.6">2</text>
<text x="283.1" y="152.1">3</text>
</g>
<g font-size="1.8" fill="#0f0f0f">
<text x="70.6" y="33.5">VREG_AVDD</text>
<text x="127.9" y="33.5">RUN</text>
<text x="73.1" y="41.2">VREG_LX</text>
<text x="119.4" y="41.2">USB_DM_MCU</text>
<text x="119.5" y="38.6">USB_DP_MCU</text>
<text x="157.5" y="36.1">XIN</text>
<text x="125.6" y="46.2">SWCLK</text>
<text x="157.5" y="46.2">XOUT</text>
<text x="126" y="48.8">SWDIO</text>
<text x="157.5" y="51.3">QSPI_SS</text>
<text x="157.5" y="53.9">QSPI_SD0</text>
<text x="157.5" y="58.9">QSPI_SD2</text>
<text x="157.5" y="56.4">QSPI_SD1</text>
<text x="194.7" y="59.4">MNG7</text>
<text x="157.5" y="64">QSPI_SCLK</text>
<text x="157.5" y="61.5">QSPI_SD3</text>
<text x="193.5" y="61.5">RP_LED</text>
<text x="63.5" y="99.6">VREG_AVDD</text>
<text x="90.9" y="99.6">VREG_AVDD</text>
<text x="139.7" y="97">VREG_LX</text>
<text x="345.5" y="99.6">XOUT</text>
<text x="360.7" y="99.6">XOUT_R</text>
<text x="385.3" y="99.6">XIN</text>
<text x="416.9" y="99.6">XOUT_R</text>
<text x="535.9" y="99.6">QSPI_SS</text>
<text x="306.5" y="107.2">XIN</text>
<text x="320" y="107.2">XOUT_R</text>
<text x="451.9" y="112.3">QSPI_SCLK</text>
<text x="454.3" y="109.7">QSPI_SS</text>
<text x="292.6" y="114.8" transform="rotate(-90 292.6 114.8)">VREG_AVDD</text>
<text x="453" y="117.4">QSPI_SD1</text>
<text x="453" y="119.9">QSPI_SD2</text>
<text x="453" y="114.8">QSPI_SD0</text>
<text x="453" y="122.4">QSPI_SD3</text>
<text x="25" y="147.8">QSPI_SS</text>
<text x="43.2" y="147.8">BOOT_SW</text>
<text x="121.9" y="147.8">RUN</text>
<text x="195.6" y="147.8">USB_DP_MCU</text>
<text x="243.8" y="147.8">USB_DM_MCU</text>
<text x="273" y="147.8">SWCLK</text>
<text x="302.7" y="147.8">RP_LED</text>
<text x="320" y="147.8">RP_LED_A</text>
<text x="355.6" y="147.8">RP_LED_A</text>
<text x="70" y="150.4">BOOT_SW</text>
<text x="143.2" y="150.4">RUN</text>
<text x="273.3" y="152.9">SWDIO</text>
</g>
<g font-size="1.1" fill="#a90000">
<text x="312.5" y="106.4">1</text>
<text x="314.7" y="105" transform="rotate(-90 314.7 105)">4</text>
<text x="316.3" y="106.4">3</text>
<text x="314.7" y="109.4" transform="rotate(-90 314.7 109.4)">2</text>
</g>
</svg>
